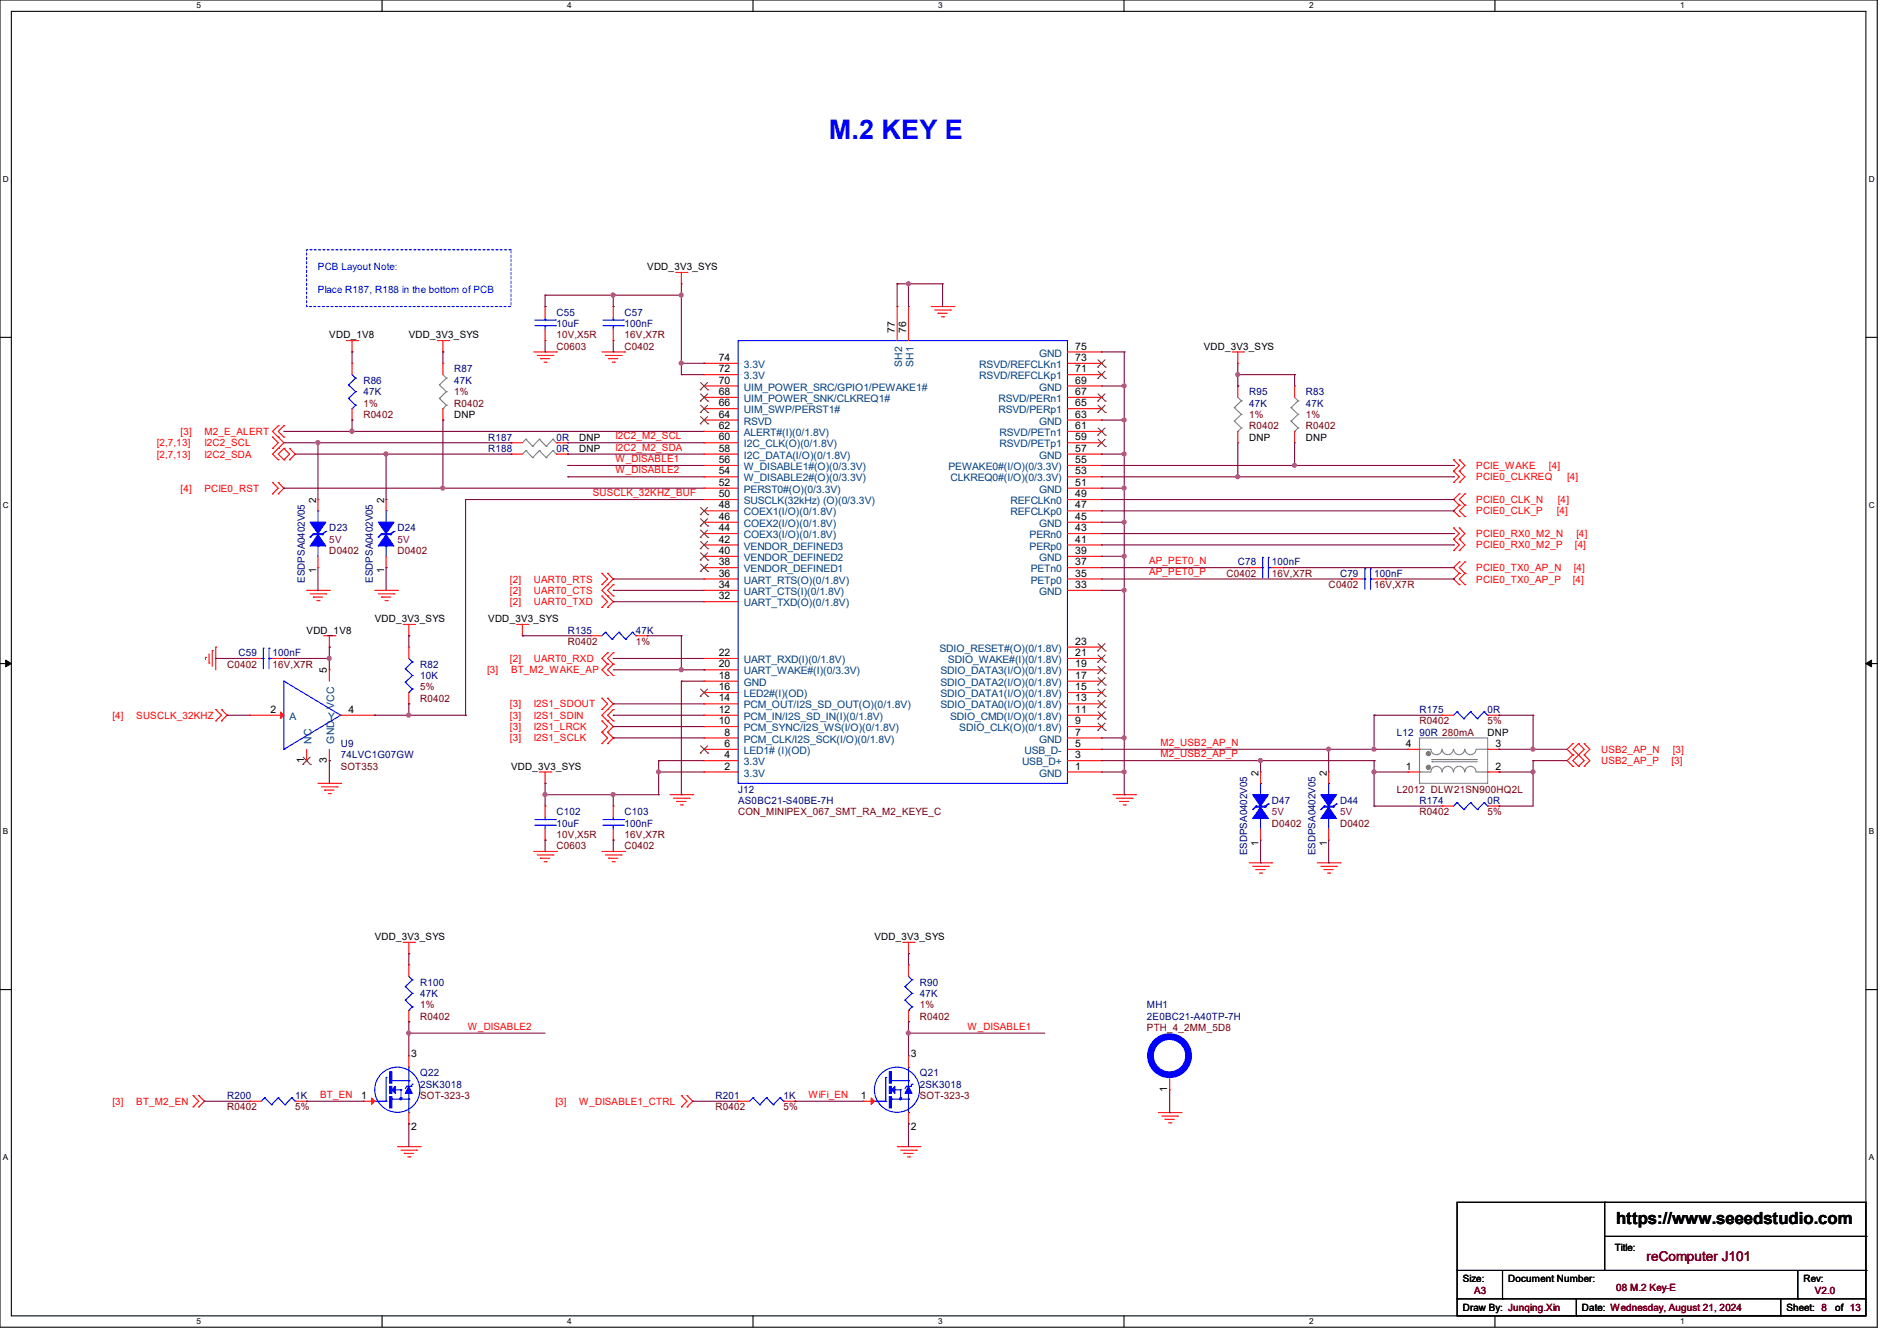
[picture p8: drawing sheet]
<svg xmlns="http://www.w3.org/2000/svg" width="297mm" height="210mm" viewBox="0 0 297 210" stroke-linecap="round" stroke-linejoin="round" font-family="sans-serif">
<path d="M0 0h293.9v207.9h-293.9zM1.8 1.8h290.3v204.3h-290.3z" fill="none" stroke="#000" stroke-width=".17"/>
<g fill="#fff">
<path d="M30.8 .2h.7v1.4h-.7z"/>
<path d="M30.8 206.2h.7v1.4h-.7z"/>
</g>
<path d="M59.8 0v1.8M59.8 206.1v1.8" fill="none" stroke="#000" stroke-width=".17"/>
<g fill="#fff">
<path d="M88.8 .2h.7v1.4h-.7z"/>
<path d="M88.8 206.2h.7v1.4h-.7z"/>
</g>
<path d="M117.9 0v1.8M117.9 206.1v1.8" fill="none" stroke="#000" stroke-width=".17"/>
<g fill="#fff">
<path d="M146.9 .2h.7v1.4h-.7z"/>
<path d="M146.9 206.2h.7v1.4h-.7z"/>
</g>
<path d="M176 0v1.8M176 206.1v1.8" fill="none" stroke="#000" stroke-width=".17"/>
<g fill="#fff">
<path d="M205 .2h.7v1.4h-.7z"/>
<path d="M205 206.2h.7v1.4h-.7z"/>
</g>
<path d="M234.1 0v1.8M234.1 206.1v1.8" fill="none" stroke="#000" stroke-width=".17"/>
<g fill="#fff">
<path d="M263.1 .2h.6v1.4h-.6z"/>
<path d="M263.1 206.2h.6v1.4h-.6z"/>
<path d="M.5 27.3h.9v1.4h-.9z"/>
<path d="M292.6 27.3h.9v1.4h-.9z"/>
<path d="M.5 78.4h.9v1.4h-.9z"/>
<path d="M292.6 78.4h.9v1.4h-.9z"/>
</g>
<path d="M0 52.8h1.8M292.1 52.8h1.8" fill="none" stroke="#000" stroke-width=".17"/>
<g fill="#fff">
<path d="M.5 129.5h.8v1.4h-.8z"/>
<path d="M292.6 129.5h.8v1.4h-.8z"/>
</g>
<path d="M0 103.9h1.8M292.1 103.9h1.8" fill="none" stroke="#000" stroke-width=".17"/>
<path d="M.9 103.4l.9 .5-.9 .5zM292.1 103.9l.9-.5v1z" fill="#000" stroke="#000" stroke-width=".16"/>
<g fill="#fff">
<path d="M.5 180.5h.8v1.4h-.8z"/>
<path d="M292.6 180.5h.8v1.4h-.8z"/>
</g>
<g fill="none" stroke="#000" stroke-width=".17">
<path d="M0 155h1.8M292.1 155h1.8M228.1 188.3h64v17.8h-64zM228.1 199h64M235.2 199v4.4M251.2 188.3h.1M251.2 188.3v10.7M251.2 193.6h40.9M281.5 199v4.4M292.1 199h.1M292.1 193.6h.1M228.1 203.4h.1"/>
<path d="M228.1 203.4h64M235.2 203.4h.1M246.8 206.1h.1M246.8 203.4v2.7M278.8 206.1h.1M278.8 203.4v2.7M281.5 203.4h.1"/>
</g>
<path d="M48 39.1h32v8.9h-32z" fill="none" stroke="#00f" stroke-width=".17" stroke-dasharray=".3 .3"/>
<g fill="none" stroke="#f00" stroke-width=".17">
<path d="M54.2 53.3h1.8M55.1 55.1h.1M55.1 56.9h.1M55.1 53.3v1.8M55.1 56.9v1.8M56 53.3h.1M68.5 53.3h1.7M69.3 55.1h.1M69.3 56.9h.1M69.3 53.3v1.8M69.3 56.9v1.8M70.2 53.3h.1"/>
<path d="M83.6 55.1h3.5M84.1 55.7h2.5M84.6 56.2h.1M84.6 56.2h1.5M85.2 56.7h.3M85.3 48h.1M85.3 53.3h.1M85.3 48v1.8M85.3 51.6v1.7M85.5 56.7h.1M86.6 55.7h.1M87.1 55.1h.1"/>
<path d="M94.2 55.1h3.6M94.8 55.7h2.4M95.3 56.2h.1M95.3 56.2h1.4M95.8 56.7h.4M96 48h.1M96 53.3h.1M96 48v1.8M96 51.6v1.7M96.2 56.7h.1M97.2 55.7h.1M97.8 55.1h.1"/>
<path d="M105.8 42.7h1.8M106.7 44.4h.1M106.7 42.7v1.7M107.6 42.7h.1M110.2 58.7h.1M110.2 56.9h.1M110.2 58.7h5.4M110.2 56.9h5.4M140.5 48h.1M140.5 48v5.3M142.2 48h.1M142.2 48v5.3"/>
<path d="M145.8 48h3.6M146.3 48.6h2.5M146.9 49.1h.1M146.9 49.1h1.4M147.4 49.6h.3M147.7 49.6h.1M148.8 48.6h.1M149.4 48h.1M167.1 55.1h5.4M167.1 58.7h5.4M167.1 56.9h5.4M172.5 58.7h.1"/>
<path d="M172.5 56.9h.1M172.5 55.1h.1M192.9 55.1h1.8M193.8 56.9h.1M193.8 55.1v1.8M194.7 55.1h.1M42.7 70.2h.1M42.7 68.5h.1M42.7 77.3h.1M42.7 75.6h.1M42.7 68.5l.9 .8-.9 .9M42.7 75.6l.9 .9-.9 .8"/>
<path d="M43.6 66.7h.1M43.6 68.5h.1M43.6 70.2h.1M43.6 72h.1M43.6 75.6h.1M43.6 77.3h.1M43.6 66.7l-.9 .9 .9 .9M43.6 68.5l.8 .8-1.7 1.8 .9 .9M43.6 75.6l.8 .9-.8 .8M44.4 66.7h.1M44.4 68.5h.1M44.4 72h.1"/>
<path d="M44.4 70.2h.1M44.4 66.7l-.8 .9 .8 .9M44.4 70.2l.9 .9-.9 .9M44.4 70.2l-.8 .9 .8 .9M45.3 70.2h.1M45.3 72h.1M45.3 70.2l.9 .9-.9 .9M49.8 78.2h.1M49.8 78.2v1.8M55.1 65.8h.1M55.1 64v1.8M60.5 78.2h.1"/>
<path d="M60.5 78.2v1.8M69.3 65.8h.1M69.3 64v1.8M80 71.1h.1M80 69.3h.1M80 71.1h1.8M80 69.3h1.8M87.1 71.1h1.8M87.1 69.3h1.8M88.9 71.1h.1M88.9 69.3h.1M110.2 78.2h.1"/>
<path d="M110.2 76.5h.1M110.2 74.7h.1M110.2 72.9h.1M110.2 71.1h.1M110.2 69.3h.1M110.2 67.6h.1M110.2 65.8h.1M110.2 64h.1M110.2 62.2h.1M110.2 60.5h.1M110.2 71.1h5.4M110.2 78.2h5.4"/>
<path d="M110.2 76.5h5.4M110.2 74.7h5.4M110.2 72.9h5.4M110.2 69.3h5.4M110.2 67.6h5.4M110.2 65.8h5.4M110.2 64h5.4M110.2 62.2h5.4M110.2 60.5h5.4M167.1 71.1h5.4M167.1 78.2h5.4M167.1 76.5h5.4"/>
<path d="M167.1 74.7h5.4M167.1 72.9h5.4M167.1 69.3h5.4M167.1 67.6h5.4M167.1 65.8h5.4M167.1 64h5.4M167.1 62.2h5.4M167.1 60.5h5.4M172.5 78.2h.1M172.5 76.5h.1M172.5 74.7h.1M172.5 72.9h.1"/>
<path d="M172.5 71.1h.1M172.5 69.3h.1M172.5 67.6h.1M172.5 65.8h.1M172.5 64h.1M172.5 62.2h.1M172.5 60.5h.1M193.8 60.5h.1M193.8 69.3h.1M193.8 60.5v1.7M193.8 67.6v1.7M202.7 60.5h.1"/>
<path d="M202.7 69.3h.1M202.7 60.5v1.7M202.7 67.6v1.7M227.6 72h.1M227.6 73.8h.1M227.6 75.6h.1M227.6 72l.9 .9-.9 .9M227.6 73.8l.9 .9-.9 .9M228.5 72h.1M228.5 73.8h.1M228.5 75.6h.1M228.5 77.3h.1"/>
<path d="M228.5 79.1h.1M228.5 72l.9 .9-.9 .9M228.5 73.8l.9 .9-.9 .9M228.5 77.3l-.9 .9 .9 .9M228.5 79.1l-.9 .9 .9 .9M229.4 79.1h.1M229.4 77.3h.1M229.4 77.3l-.9 .9 .9 .9M229.4 79.1l-.9 .9 .9 .9M48 92.5h3.6M48.6 93h2.4M49.1 93.5h.1"/>
<path d="M49.1 93.5h1.4M49.6 94.1h.4M49.8 88.9h.1M49.8 87.1v1.8M50 94.1h.1M50.7 99.6h1.8M51 93h.1M51.6 92.5h.1M51.6 99.6v1.7M52.5 99.6h.1M58.7 92.5h3.5M59.2 93h2.5"/>
<path d="M59.7 93.5h.1M59.7 93.5h1.5M60.3 94.1h.3M60.5 88.9h.1M60.5 87.1v1.8M60.6 94.1h.1M61.7 93h.1M62.2 92.5h.1M63.1 97.8h1.8M64 99.6h.1M64 97.8v1.8M64.9 97.8h.1"/>
<path d="M80.9 97.8h1.8M81.8 99.6h.1M81.8 97.8v1.8M82.7 97.8h.1M92.5 99.6h.1M92.5 99.6h1.7M94.2 91.6h.1M94.2 89.8h.1M94.2 95.1h.1M94.2 93.3h.1M94.2 89.8l.9 .9-.9 .9M94.2 93.3l.9 .9-.9 .9"/>
<path d="M95.1 89.8h.1M95.1 91.6h.1M95.1 93.3h.1M95.1 95.1h.1M95.1 89.8l.9 .9-1.8 1.8 1.8 1.7-.9 .9M96 91.6h.1M96 93.3h.1M96 91.6l-.9 .9 .9 .8M99.6 99.6h1.7M101.3 99.6h.1M110.2 94.2h.1M110.2 92.5h.1"/>
<path d="M110.2 90.7h.1M110.2 88.9h.1M110.2 87.1h.1M110.2 85.3h.1M110.2 83.6h.1M110.2 81.8h.1M110.2 80h.1M110.2 92.5h5.4M110.2 88.9h5.4M110.2 90.7h5.4M110.2 87.1h5.4M110.2 85.3h5.4"/>
<path d="M110.2 83.6h5.4M110.2 81.8h5.4M110.2 80h5.4M110.2 94.2h5.4M167.1 92.5h5.4M167.1 88.9h5.4M167.1 90.7h5.4M167.1 87.1h5.4M167.1 85.3h5.4M167.1 83.6h5.4M167.1 81.8h5.4M167.1 80h5.4"/>
<path d="M172.5 92.5h.1M172.5 90.7h.1M172.5 88.9h.1M172.5 87.1h.1M172.5 85.3h.1M172.5 83.6h.1M172.5 81.8h.1M172.5 80h.1M195.6 88.9h.1M195.6 88.9h1.8M199.1 88.9h1.8M200.9 88.9h.1"/>
<path d="M211.6 90.7h.1M211.6 90.7h1.8M215.1 90.7h1.8M216.9 90.7h.1M227.6 82.7h.1M227.6 84.5h.1M227.6 86.2h.1M227.6 82.7l.9 .9-.9 .9M227.6 84.5l.9 .8-.9 .9M228.5 80.9h.1M228.5 82.7h.1M228.5 84.5h.1"/>
<path d="M228.5 86.2h.1M228.5 88h.1M228.5 89.8h.1M228.5 91.6h.1M228.5 82.7l.9 .9-.9 .9M228.5 84.5l.9 .8-.9 .9M228.5 88l-.9 .9 .9 .9M228.5 89.8l-.9 .9 .9 .9M229.4 80.9h.1M229.4 89.8h.1M229.4 88h.1M229.4 91.6h.1"/>
<path d="M229.4 88l-.9 .9 .9 .9M229.4 89.8l-.9 .9 .9 .9M32.2 103h.1M32.2 103v.3M32.7 103.8h.1M32.7 102.4v1.4M33.2 101.9h.1M33.2 101.9v2.5M33.8 101.3h.1M33.8 112.9h.1M33.8 111.1h.1M33.8 101.3v3.6"/>
<path d="M33.8 111.1l.9 .9-.9 .9M34.7 111.1h.1M34.7 112.9h.1M34.7 111.1l.9 .9-.9 .9M39.1 112h.1M39.1 103.1h.1M39.1 112h5.3M39.1 103.1h1.8M42.7 103.1h1.7M44.4 103.1h.1M48 119.1h.1M48 117.3v1.8"/>
<path d="M51.6 101.3h.1M51.6 119.1h.1M51.6 104.9h.1M51.6 104.9v1.8M51.6 117.3v1.8M53.3 112h5.4M58.7 112h.1M64 101.3h.1M64 110.2h.1M64 101.3v1.8M64 108.5v1.7M94.2 111.1h.1"/>
<path d="M94.2 109.3h.1M94.2 116.5h.1M94.2 114.7h.1M94.2 112.9h.1M94.2 109.3l.9 .9-.9 .9M94.2 114.7l.9 .9-.9 .9M94.2 112.9l.9 .9-.9 .9M95.1 102.2h.1M95.1 104h.1M95.1 105.8h.1M95.1 109.3h.1M95.1 111.1h.1"/>
<path d="M95.1 114.7h.1M95.1 116.5h.1M95.1 112.9h.1M95.1 102.2l-.9 .9 .9 .9M95.1 104l-.9 .9 .9 .9M95.1 109.3l.9 .9-1.8 1.8 1.8 1.8-.9 .9M95.1 114.7l.9 .9-.9 .9M96 102.2h.1M96 104h.1M96 105.8h.1M96 111.1h.1M96 112.9h.1"/>
<path d="M96 102.2l-.9 .9 .9 .9M96 104l-.9 .9 .9 .9M96 111.1l-.9 .9 .9 .9M110.2 119.1h.1M110.2 117.3h.1M110.2 115.6h.1M110.2 113.8h.1M110.2 112h.1M110.2 110.2h.1M110.2 108.5h.1M110.2 106.7h.1M110.2 104.9h.1"/>
<path d="M110.2 103.1h.1M110.2 112h5.4M110.2 103.1h5.4M110.2 117.3h5.4M110.2 119.1h5.4M110.2 115.6h5.4M110.2 113.8h5.4M110.2 110.2h5.4M110.2 108.5h5.4M110.2 106.7h5.4M110.2 104.9h5.4M167.1 112h5.4"/>
<path d="M167.1 103.1h5.4M167.1 117.3h5.4M167.1 119.1h5.4M167.1 115.6h5.4M167.1 113.8h5.4M167.1 110.2h5.4M167.1 108.5h5.4M167.1 106.7h5.4M167.1 104.9h5.4M167.1 101.3h5.4M172.5 119.1h.1M172.5 117.3h.1"/>
<path d="M172.5 115.6h.1M172.5 113.8h.1M172.5 112h.1M172.5 110.2h.1M172.5 108.5h.1M172.5 106.7h.1M172.5 104.9h.1M172.5 103.1h.1M172.5 101.3h.1M220.5 117.3h.1M220.5 117.3h1.7M225.8 112h.1"/>
<path d="M225.8 112h1.8M232.9 112h1.8M232.9 117.3h1.8M234.7 117.3h.1M234.7 112h.1M246.3 116.5h.1M246.3 118.2h.1M246.3 116.5l-.9 .8 .9 .9M246.3 118.2l-.9 .9 .9 .9M247.1 118.2h.1M247.1 116.5h.1M247.1 116.5l.9 .8-1.7 1.8 .8 .9"/>
<path d="M247.1 116.5l-.8 .8 1.7 1.8-.9 .9M248 116.5h.1M248 118.2h.1M248 116.5l.9 .8-.9 .9M248 118.2l.9 .9-.9 .9M49.8 122.7h3.5M50.3 123.2h2.5M50.8 123.7h.1M50.8 123.7h1.5M51.4 124.3h.3M51.7 124.3h.1M52.8 123.2h.1"/>
<path d="M53.3 122.7h.1M83.6 133.3h3.5M84.1 133.9h2.5M84.5 120.9h1.7M84.6 134.4h.1M84.6 134.4h1.5M85.2 135h.3M85.3 122.7h.1M85.3 126.2h.1M85.3 131.6h.1M85.3 120.9v1.8M85.3 126.2v1.8"/>
<path d="M85.3 129.8v1.8M85.5 135h.1M86.2 120.9h.1M86.6 133.9h.1M87.1 133.3h.1M94.2 133.3h3.6M94.8 133.9h2.4M95.3 134.4h.1M95.3 134.4h1.4M95.8 135h.4M96 126.2h.1M96 131.6h.1"/>
<path d="M96 126.2v1.8M96 129.8v1.8M96.2 135h.1M97.2 133.9h.1M97.8 133.3h.1M104.9 124.5h3.6M105.5 125h2.4M106 125.5h.1M106 125.5h1.4M106.5 126.1h.3M106.8 126.1h.1M107.9 125h.1"/>
<path d="M108.5 124.5h.1M110.2 120.9h.1M110.2 120.9h5.4M167.1 120.9h5.4M172.5 120.9h.1M174.2 124.5h3.6M174.8 125h2.4M175.3 125.5h.1M175.3 125.5h1.4M175.9 126.1h.3M176.2 126.1h.1M177.2 125h.1"/>
<path d="M177.8 124.5h.1M195.6 135.1h3.5M196.1 135.7h2.5M196.6 136.2h.1M196.6 136.2h1.5M197.2 136.7h.3M197.4 120.9h.1M197.4 131.6h.1M197.4 120.9v1.8M197.4 129.8v1.8M197.5 136.7h.1M198.6 135.7h.1"/>
<path d="M199.1 135.1h.1M206.2 135.1h3.6M206.8 135.7h2.5M207.3 136.2h.1M207.3 136.2h1.4M207.9 136.7h.3M208 120.9h.1M208 131.6h.1M208 120.9v1.8M208 129.8v1.8M208.2 136.7h.1M209.3 135.7h.1"/>
<path d="M209.8 135.1h.1M220.5 120.9h.1M220.5 120.9h1.7M225.8 126.2h.1M225.8 126.2h1.8M232.9 120.9h1.8M232.9 126.2h1.8M234.7 120.9h.1M234.7 126.2h.1M246.3 120h.1M247.1 120h.1M248 120h.1"/>
<path d="M63.1 147.6h1.8M64 149.4h.1M64 151.1h.1M64 147.6v1.8M64 151.1v1.8M64 158.2v1.8M64.9 147.6h.1M141.4 147.6h1.7M142.2 149.4h.1M142.2 151.1h.1M142.2 147.6v1.8M142.2 151.1v1.8"/>
<path d="M142.2 158.2v1.8M143.1 147.6h.1M30.2 173.4h.1M30.2 171.6h.1M30.2 171.6l.9 .9-.9 .9M31.1 171.6h.1M31.1 173.4h.1M31.1 171.6l.9 .9-.9 .9M39.1 172.5h.1M39.1 172.5h1.8M46.2 172.5h1.8M48 172.5h.1"/>
<path d="M56.9 172.5h.1M56.9 172.5h1.8M62.2 179.6h3.6M64 160h.1M64 165.4h.1M64 176h.1M64 165.4v1.7M64 174.2v1.8M65.8 179.6h.1M106.7 173.4h.1M106.7 171.6h.1M106.7 171.6l.9 .9-.9 .9"/>
<path d="M107.6 171.6h.1M107.6 173.4h.1M107.6 171.6l.9 .9-.9 .9M115.6 172.5h.1M115.6 172.5h1.7M122.7 172.5h1.8M124.5 172.5h.1M135.1 172.5h.1M135.1 172.5h1.8M140.5 179.6h3.5M142.2 160h.1M142.2 165.4h.1"/>
<path d="M142.2 176h.1M142.2 165.4v1.7M142.2 174.2v1.8M144 179.6h.1M181.4 174.2h3.5M181.9 174.8h2.5M182.4 175.3h.1M182.4 175.3h1.5M183 175.9h.3M183.1 170.7h.1M183.1 168.9v1.8M183.3 175.9h.1"/>
<path d="M184.4 174.8h.1M184.9 174.2h.1M62.8 180.1h2.4M63.3 180.6h.1M63.3 180.6h1.4M63.8 181.2h.4M64.2 181.2h.1M65.2 180.1h.1M141 180.1h2.5M141.5 180.6h.1M141.5 180.6h1.5M142.1 181.2h.3"/>
<path d="M142.4 181.2h.1M143.5 180.1h.1"/>
</g>
<g fill="none" stroke="#00f" stroke-width=".17">
<path d="M55.1 58.7l.6 .5M55.7 59.2h.1M55.7 59.2l-1.1 1.1M83.7 50.1h3.3M83.7 51h3.3M85.3 51h.1M85.3 50.1h.1M85.3 49.8v.3M85.3 51v.6M87 50.1h.1M87 51h.1M94.4 50.1h3.2"/>
<path d="M94.4 51h3.2M96 51h.1M96 50.1h.1M96 49.8v.3M96 51v.6M97.6 50.1h.1M97.6 51h.1M115.6 53.3h51.5v69.4h-51.5zM54.6 60.3h.1M54.6 62.4h.1M54.6 60.3l1.1 1M54.6 62.4l1.1 1.1"/>
<path d="M55.1 64h.1M55.7 61.3h.1M55.7 63.5h.1M55.7 61.3l-1.1 1.1M55.7 63.5l-.6 .5M48.6 84.1h.1M49.1 83.6h.1M49.1 83.6h1.4M49.1 83.6l-.5 .5M49.8 80h.1M49.8 85.5h.1M49.8 80v1.8"/>
<path d="M49.8 85.5v1.6M50.5 83.6h.1M50.5 83.7h.1M50.5 83.7h-1.4l-.5 .4M51 83.2h.1M51 83.2l-.5 .4M51 83.2l-.5 .5M59.2 84.1h.1M59.7 83.6h.1M59.7 83.6h1.5M59.7 83.6l-.5 .5M60.5 80h.1"/>
<path d="M60.5 85.5h.1M60.5 80v1.8M60.5 85.5v1.6M61.2 83.6h.1M61.2 83.7h.1M61.2 83.7h-1.5l-.5 .4M61.7 83.2h.1M61.7 83.2l-.5 .4M61.7 83.2l-.5 .5M94.8 99h.1M94.8 99l-.6 .6M94.8 99l1 1.1"/>
<path d="M96.9 99h.1M96.9 99l-1.1 1.1M96.9 99l1.1 1.1M99 99h.1M99 99l-1 1.1M99 99l.6 .6M99.6 99.6h.1M197.4 88.9h.3M197.7 87.3h.1M197.7 88.9h.1M197.7 87.3v3.2M198.6 88.9h.1"/>
<path d="M198.6 87.3h.1M198.6 88.9h.5M198.6 87.3v3.2M213.4 90.7h.3M213.7 89.1h.1M213.7 90.7h.1M213.7 89.1v3.2M214.6 90.7h.1M214.6 89.1h.1M214.6 90.7h.5M214.6 89.1v3.2M40.9 103.1h.3"/>
<path d="M41.2 101.5h.1M41.2 103.1h.1M41.2 101.5v3.2M42.1 103.1h.1M42.1 101.5h.1M42.1 103.1h.6M42.1 101.5v3.2M44.4 106.7h.1M44.4 117.3h.1M44.4 106.7l8.9 5.3M44.4 106.7v10.6M53.3 112h.1"/>
<path d="M53.3 112l-8.9 5.3M63.5 104.7h.1M63.5 106.8h.1M63.5 104.7l1.1 1.1M63.5 106.8l1.1 1.1M64 108.5h.1M64 103.1l.6 .6M64.6 103.7h.1M64.6 105.8h.1M64.6 107.9h.1M64.6 103.7l-1.1 1M64.6 105.8l-1.1 1"/>
<path d="M64.6 107.9l-.6 .6M95.8 100.1h.1M98 100.1h.1M228.1 111.5h.1M228.1 111.5l-.5 .5M228.1 111.5l1.1 1.1M229.2 112.6h.1M230.3 111.5h.1M230.3 111.5l-1.1 1.1M230.3 111.5l1 1.1M231.3 112.6h.1M232.4 111.5h.1"/>
<path d="M232.4 111.5l-1.1 1.1M232.4 111.5l.5 .5M232.9 112h.1M83.7 128.4h3.3M83.7 129.2h3.3M85.3 129.2h.1M85.3 128.4h.1M85.3 128v.4M85.3 129.2v.6M87 128.4h.1M87 129.2h.1M94.4 128.4h3.2"/>
<path d="M94.4 129.2h3.2M96 129.2h.1M96 128.4h.1M96 128v.4M96 129.2v.6M97.6 128.4h.1M97.6 129.2h.1M196.1 126.8h.1M196.6 126.2h.1M196.6 126.2h1.5M196.6 126.2l-.5 .6M197.4 122.7h.1"/>
<path d="M197.4 128.2h.1M197.4 122.7v1.8M197.4 128.2v1.6M198.1 126.2h.1M198.1 126.4h.1M198.1 126.4h-1.5l-.5 .4M198.6 125.9h.1M198.6 125.9l-.5 .3M198.6 125.9l-.5 .5M206.8 126.8h.1M207.3 126.2h.1M207.3 126.2h1.4"/>
<path d="M207.3 126.2l-.5 .6M208 122.7h.1M208 128.2h.1M208 122.7v1.8M208 128.2v1.6M208.7 126.2h.1M208.7 126.4h.1M208.7 126.4h-1.4l-.5 .4M209.3 125.9h.1M209.3 125.9l-.6 .3M209.3 125.9l-.6 .5M228.1 125.7h.1"/>
<path d="M228.1 125.7l-.5 .5M228.1 125.7l1.1 1.1M229.2 126.8h.1M230.3 125.7h.1M230.3 125.7l-1.1 1.1M230.3 125.7l1 1.1M231.3 126.8h.1M232.4 125.7h.1M232.4 125.7l-1.1 1.1M232.4 125.7l.5 .5M232.9 126.2h.1M63.5 154.5h.1"/>
<path d="M63.5 156.6h.1M63.5 154.5l1.1 1.1M63.5 156.6l1.1 1.1M64 158.2h.1M64 152.9l.6 .6M64.6 153.5h.1M64.6 155.6h.1M64.6 157.7h.1M64.6 153.5l-1.1 1M64.6 155.6l-1.1 1M64.6 157.7l-.6 .5M141.7 154.5h.1"/>
<path d="M141.7 156.6h.1M141.7 154.5l1.1 1.1M141.7 156.6l1.1 1.1M142.2 158.2h.1M142.2 152.9l.6 .6M142.8 153.5h.1M142.8 155.6h.1M142.8 157.7h.1M142.8 153.5l-1.1 1M142.8 155.6l-1.1 1M142.8 157.7l-.6 .5M41.4 171.9h.1"/>
<path d="M41.4 171.9l-.5 .6M41.4 171.9l1.1 1.1M42.5 173h.1M43.6 171.9h.1M43.6 171.9l-1.1 1.1M43.6 171.9l1 1.1M44.6 173h.1M45.7 171.9h.1M45.7 171.9l-1.1 1.1M45.7 171.9l.5 .6M46.2 172.5h.1M58.7 172.5h1.8"/>
<path d="M60.5 172.5h.1M60.5 168.7h.1M60.5 168.7v3.8M61.3 172.1h.1M61.3 172.1h1.3M61.3 169.2h2.7M61.9 170.7h.9M62.8 170.7h.1M62.8 171.9h.1M62.8 170.7v1.2M62.9 172.1h1.1M63.7 170.1h.1"/>
<path d="M63.7 170.1l-.2 .4M63.7 170.1h.6M64 172.1h.1M64 174.2h.1M64 169.2h.1M64 167.1h.1M64 167.1v3M64 171.2v3M64.3 170.1h.1M64.6 169.8h.1M64.6 169.8l-.3 .3M117.9 171.9h.1"/>
<path d="M117.9 171.9l-.6 .6M117.9 171.9l1.1 1.1M119 173h.1M120 171.9h.1M120 171.9l-1 1.1M120 171.9l1.1 1.1M121.1 173h.1M122.1 171.9h.1M122.1 171.9l-1 1.1M122.1 171.9l.6 .6M122.7 172.5h.1M136.9 172.5h1.8"/>
<path d="M138.7 172.5h.1M138.7 168.7h.1M138.7 168.7v3.8M139.6 172.1h.1M139.6 172.1h1.2M139.6 169.2h2.6M140.1 170.7h.9M141 170.7h.1M141 171.9h.1M141 170.7v1.2M141.2 172.1h1M141.9 170.1h.1"/>
<path d="M141.9 170.1h.7M141.9 170.1l-.2 .4M142.2 172.1h.1M142.2 174.2h.1M142.2 169.2h.1M142.2 167.1h.1M142.2 167.1v3M142.2 171.2v3M142.6 170.1h.1M142.8 169.8h.1M142.8 169.8l-.2 .3"/>
<circle cx="62.2" cy="170.7" r="3.5"/>
<circle cx="140.4" cy="170.7" r="3.5"/>
</g>
<g fill="#f00" stroke="#f00" stroke-width=".17">
<path d="M43.9 111.5l.5 .5-.5 .5z"/>
<path d="M58.2 172l.5 .5-.5 .5z"/>
<path d="M136.4 172l.5 .5-.5 .5z"/>
</g>
<g fill="none" stroke="#804000" stroke-width=".16">
<path d="M109.7 59.9l1.1 1.1M110.8 59.9l-1.2 1.1M171.9 59.3h.1M171.9 57.5h.1M171.9 58.1l1.2 1.2M171.9 56.3l1.2 1.2M173 58.1l-1.1 1.2M173 56.3l-1.1 1.2M173.1 59.3h.1M173.1 57.5h.1M109.6 66.4h.1M109.6 64.6h.1"/>
<path d="M109.6 62.8h.1M109.6 61h.1M109.7 79.5l1.1 1.1M109.7 65.2l1.1 1.2M109.7 63.5l1.1 1.1M109.7 61.7l1.1 1.1M110.8 79.5l-1.2 1.1M110.8 65.2l-1.2 1.2M110.8 63.5l-1.2 1.1M110.8 61.7l-1.2 1.1M110.8 66.4h.1M110.8 64.6h.1"/>
<path d="M110.8 62.8h.1M110.8 61h.1M171.9 69.9h.1M171.9 68.2h.1M171.9 64.6h.1M171.9 62.8h.1M171.9 68.8l1.2 1.1M171.9 67l1.2 1.2M171.9 63.5l1.2 1.1M171.9 61.7l1.2 1.1M173 68.8l-1.1 1.1M173 67l-1.1 1.2"/>
<path d="M173 63.5l-1.1 1.1M173 61.7l-1.1 1.1M173.1 69.9h.1M173.1 68.2h.1M173.1 64.6h.1M173.1 62.8h.1M109.6 89.5h.1M109.6 87.7h.1M109.6 85.9h.1M109.6 84.2h.1M109.6 82.4h.1M109.6 80.6h.1"/>
<path d="M109.7 88.3l1.1 1.2M109.7 86.6l1.1 1.1M109.7 84.8l1.1 1.1M109.7 83l1.1 1.2M109.7 81.2l1.1 1.2M110.8 88.3l-1.2 1.2M110.8 86.6l-1.2 1.1M110.8 84.8l-1.2 1.1M110.8 83l-1.2 1.2M110.8 81.2l-1.2 1.2M110.8 89.5h.1M110.8 87.7h.1"/>
<path d="M110.8 85.9h.1M110.8 84.2h.1M110.8 82.4h.1M110.8 80.6h.1M47.4 119.7h.1M47.5 118.6l1.1 1.1M48.6 118.6l-1.2 1.1M48.6 119.7h.1M109.6 117.9h.1M109.6 109.1h.1M109.7 116.8l1.1 1.1M109.7 107.9l1.1 1.2"/>
<path d="M110.8 116.8l-1.2 1.1M110.8 107.9l-1.2 1.2M110.8 117.9h.1M110.8 109.1h.1M171.9 114.4h.1M171.9 112.6h.1M171.9 110.8h.1M171.9 109.1h.1M171.9 107.3h.1M171.9 105.5h.1M171.9 103.7h.1M171.9 101.9h.1"/>
<path d="M171.9 113.2l1.2 1.2M171.9 111.5l1.2 1.1M171.9 109.7l1.2 1.1M171.9 107.9l1.2 1.2M171.9 106.1l1.2 1.2M171.9 104.4l1.2 1.1M171.9 102.6l1.2 1.1M171.9 100.8l1.2 1.1M173 113.2l-1.1 1.2M173 111.5l-1.1 1.1M173 109.7l-1.1 1.1M173 107.9l-1.1 1.2"/>
<path d="M173 106.1l-1.1 1.2M173 104.4l-1.1 1.1M173 102.6l-1.1 1.1M173 100.8l-1.1 1.1M173.1 114.4h.1M173.1 112.6h.1M173.1 110.8h.1M173.1 109.1h.1M173.1 107.3h.1M173.1 105.5h.1M173.1 103.7h.1M173.1 101.9h.1"/>
</g>
<circle cx="183.1" cy="165.3" r="2.98" fill="none" stroke="#00f" stroke-width="1.1"/>
<g fill="none" stroke="#808080" stroke-width=".17">
<path d="M69.3 58.7l.6 .5M69.9 59.2h.1M69.9 59.2l-1.1 1.1M68.8 60.3h.1M68.8 62.4h.1M68.8 60.3l1.1 1M68.8 62.4l1.1 1.1M69.3 64h.1M69.9 61.3h.1M69.9 63.5h.1M69.9 61.3l-1.1 1.1M69.9 63.5l-.6 .5"/>
<path d="M82.3 70.6h.1M82.3 68.8h.1M82.3 70.6l-.5 .5M82.3 70.6l1.1 1.1M82.3 68.8l-.5 .5M82.3 68.8l1.1 1.1M83.4 71.7h.1M83.4 69.9h.1M84.5 70.6h.1M84.5 68.8h.1M84.5 70.6l-1.1 1.1M84.5 70.6l1 1.1"/>
<path d="M84.5 68.8l-1.1 1.1M84.5 68.8l1 1.1M85.5 71.7h.1M85.5 69.9h.1M86.6 70.6h.1M86.6 68.8h.1M86.6 70.6l-1.1 1.1M86.6 70.6l.5 .5M86.6 68.8l-1.1 1.1M86.6 68.8l.5 .5M87.1 71.1h.1M87.1 69.3h.1"/>
<path d="M193.3 63.8h.1M193.3 66h.1M193.3 63.8l1.1 1.1M193.3 66l1.1 1M193.8 67.6h.1M193.8 62.2l.6 .6M194.4 62.8h.1M194.4 64.9h.1M194.4 67h.1M194.4 62.8l-1.1 1M194.4 64.9l-1.1 1.1M194.4 67l-.6 .6"/>
<path d="M202.1 63.8h.1M202.1 66h.1M202.1 63.8l1.1 1.1M202.1 66l1.1 1M202.7 67.6h.1M202.7 62.2l.5 .6M203.2 62.8h.1M203.2 64.9h.1M203.2 67h.1M203.2 62.8l-1.1 1M203.2 64.9l-1.1 1.1M203.2 67l-.5 .6"/>
<path d="M222.2 115.6h10.7v7.1h-10.7zM222.2 117.3h1.8a.87 .87 0 0 0 .9 .9 .87 .87 0 0 0 .9-.9M222.2 117.3h.1M224.2 119.3h.1M224.2 119h.1M224.2 119.3h7.1M224.2 119h7.1M225.8 117.3a.87 .87 0 0 0 .9 .9 .87 .87 0 0 0 .8-.9M227.6 117.3a.87 .87 0 0 0 .9 .9 .87 .87 0 0 0 .8-.9M229.4 117.3a.87 .87 0 0 0 .8 .9 .87 .87 0 0 0 .9-.9M231.1 117.3h1.8M232.9 117.3h.1"/>
<path d="M222.2 120.9h1.8a.87 .87 0 0 1 .9-.9 .87 .87 0 0 1 .9 .9M222.2 120.9h.1M225.8 120.9a.87 .87 0 0 1 .9-.9 .87 .87 0 0 1 .8 .9M227.6 120.9a.87 .87 0 0 1 .9-.9 .87 .87 0 0 1 .8 .9M229.4 120.9a.87 .87 0 0 1 .8-.9 .87 .87 0 0 1 .9 .9M231.1 120.9h1.8M232.9 120.9h.1"/>
</g>
<g fill="#808080" stroke="#808080" stroke-width=".17">
<circle cx="223.6" cy="120.2" r=".34"/>
<circle cx="223.6" cy="118" r=".34"/>
</g>
<g fill="#00f" stroke="#00f" stroke-width=".17">
<path d="M61.9 170.1v1.1l-.6-.5z"/>
<path d="M140.1 170.1v1.1l-.5-.5z"/>
<path d="M197.4 126.4l1.2 1.8h-2.5z" fill-rule="evenodd"/>
<path d="M196.1 124.5h2.5l-1.2 1.7z" fill-rule="evenodd"/>
<path d="M61 167.9h.3v1.7h-.3z" fill-rule="evenodd"/>
<path d="M61 171.7h.3v1.8h-.3z" fill-rule="evenodd"/>
<path d="M61 170.1h.3v1.1h-.3z" fill-rule="evenodd"/>
<path d="M64 170.1l.6 1.1h-1.1z" fill-rule="evenodd"/>
<path d="M139.2 167.9h.4v1.7h-.4z" fill-rule="evenodd"/>
<path d="M139.2 171.7h.4v1.8h-.4z" fill-rule="evenodd"/>
<path d="M139.2 170.1h.4v1.1h-.4z" fill-rule="evenodd"/>
<path d="M142.2 170.1l.6 1.1h-1.1z" fill-rule="evenodd"/>
<path d="M208 126.4l1.3 1.8h-2.5z" fill-rule="evenodd"/>
<path d="M206.8 124.5h2.5l-1.3 1.7z" fill-rule="evenodd"/>
<path d="M49.8 83.7l1.2 1.8h-2.4z" fill-rule="evenodd"/>
<path d="M48.6 81.8h2.4l-1.2 1.8z" fill-rule="evenodd"/>
<path d="M60.5 83.7l1.2 1.8h-2.5z" fill-rule="evenodd"/>
<path d="M59.2 81.8h2.5l-1.2 1.8z" fill-rule="evenodd"/>
<circle cx="62.7" cy="172.1" r=".17"/>
<circle cx="141" cy="172.1" r=".17"/>
</g>
<g fill="none" stroke="#800040" stroke-width=".17">
<path d="M55.1 55.1h.1M55.1 55.1v1.8M69.3 55.1h.1M69.3 55.1v1.8M85.3 55.1h.1M85.3 48h.1M85.3 46.2h.1M85.3 46.2v1.8M85.3 53.3v1.8M85.3 46.2h21.4M96 55.1h.1M96 48h.1"/>
<path d="M96 46.2h.1M96 46.2v1.8M96 53.3v1.8M106.7 46.2h.1M106.7 58.7h.1M106.7 56.9h.1M106.7 44.4v14.3M106.7 58.7h3.5M106.7 56.9h3.5M110.2 56.9h.1M140.5 44.4h.1M140.5 44.4v3.6"/>
<path d="M140.5 44.4h7.1M142.2 44.4h.1M142.2 44.4v3.6M147.6 44.4h.1M147.6 44.4v3.6M172.5 55.1h3.5M176 55.1h.1M176 55.1v69.4M193.8 58.7h.1M193.8 56.9v3.6M193.8 58.7h8.9M202.7 58.7h.1"/>
<path d="M202.7 58.7v1.8M44.4 67.6h.1M44.4 76.5h.1M44.4 76.5h65.8M44.4 67.6h65.8M44.4 69.3h35.6M46.2 71.1h33.8M49.8 69.3h.1M49.8 69.3v8.9M55.1 65.8h.1M55.1 67.6h.1M55.1 65.8v1.8"/>
<path d="M60.5 71.1h.1M60.5 71.1v7.1M69.3 65.8h.1M69.3 76.5h.1M69.3 65.8v10.7M72.9 78.2h.1M72.9 78.2h37.3M72.9 78.2v33.8M80 69.3h.1M80 71.1h.1M88.9 69.3h.1M88.9 71.1h.1"/>
<path d="M88.9 72.9h.1M88.9 74.7h.1M88.9 71.1h21.3M88.9 72.9h21.3M88.9 74.7h21.3M88.9 69.3h21.3M172.5 60.5h3.5M172.5 65.8h3.5M172.5 71.1h3.5M172.5 76.5h3.5M172.5 72.9h55.1M172.5 74.7h55.1"/>
<path d="M172.5 78.2h55.1M176 60.5h.1M176 65.8h.1M176 71.1h.1M176 76.5h.1M193.8 74.7h.1M193.8 60.5h.1M193.8 69.3v5.4M202.7 72.9h.1M202.7 69.3v3.6M227.6 74.7h.1M227.6 72.9h.1"/>
<path d="M227.6 78.2h.1M49.8 92.5h.1M49.8 88.9v3.6M60.5 88.9h.1M60.5 88.9v3.6M64 99.6h.1M64 99.6v1.7M81.8 99.6h.1M81.8 99.6h10.7M96 90.7h.1M96 94.2h.1M96 92.5h.1"/>
<path d="M96 92.5h14.2M96 90.7h14.2M96 94.2h14.2M101.3 99.6h5.4M106.7 99.6h.1M106.7 99.6v5.3M172.5 81.8h3.5M172.5 87.1h3.5M172.5 92.5h3.5M172.5 80h55.1M172.5 83.6h55.1M172.5 85.3h55.1"/>
<path d="M172.5 88.9h23.1M172.5 90.7h39.1M176 81.8h.1M176 87.1h.1M176 92.5h.1M195.6 88.9h.1M200.9 88.9h26.7M211.6 90.7h.1M216.9 90.7h10.7M227.6 80h.1M227.6 83.6h.1M227.6 85.3h.1"/>
<path d="M227.6 88.9h.1M227.6 90.7h.1M33.8 103.1h.1M33.8 103.1h5.3M35.6 112h.1M35.6 112h3.5M44.4 103.1h.1M44.4 103.1h7.2M51.6 119.1h.1M51.6 101.3h.1M51.6 103.1h.1M51.6 101.3v3.6"/>
<path d="M51.6 119.1v3.6M58.7 112h.1M58.7 112h14.2M64 110.2h.1M64 112h.1M64 110.2v1.8M72.9 112h.1M96 103.1h.1M96 110.2h.1M96 112h.1M96 113.8h.1M96 115.6h.1"/>
<path d="M96 115.6h14.2M96 103.1h14.2M96 112h14.2M96 104.9h14.2M96 110.2h14.2M96 113.8h14.2M103.1 119.1h.1M103.1 119.1v5.4M103.1 119.1h7.1M106.7 106.7h.1M106.7 104.9h.1M106.7 106.7h3.5"/>
<path d="M106.7 106.7v17.8M110.2 104.9h.1M172.5 115.6h3.5M172.5 119.1h42.6M172.5 117.3h48M176 115.6h.1M197.4 119.1h.1M197.4 119.1v1.8M208 117.3h.1M208 117.3v3.6M215.1 112h.1M215.1 117.3h.1"/>
<path d="M215.1 119.1h.1M215.1 112h10.7M215.1 112v5.3M215.1 119.1v7.1M234.7 112h.1M234.7 117.3h.1M234.7 112h5.3M234.7 117.3h10.7M240 112h.1M240 119.1h.1M240 117.3h.1M240 119.1h5.4"/>
<path d="M240 112v5.3M240 119.1v7.1h-5.3M85.3 122.7h.1M85.3 124.5h.1M85.3 131.6h.1M85.3 122.7v3.5M85.3 131.6v1.7M85.3 124.5h17.8M96 124.5h.1M96 131.6h.1M96 124.5v1.7M96 131.6v1.7"/>
<path d="M103.1 120.9h.1M103.1 124.5h.1M103.1 120.9h7.1M106.7 124.5h.1M172.5 120.9h3.5M176 120.9h.1M176 124.5h.1M197.4 135.1h.1M197.4 131.6v3.5M208 135.1h.1M208 131.6v3.5M215.1 126.2h.1"/>
<path d="M215.1 120.9h.1M215.1 120.9h5.4M215.1 126.2h10.7M234.7 120.9h.1M234.7 126.2h.1M234.7 120.9h5.3M240 120.9h.1M64 149.4h.1M64 149.4v1.7M142.2 149.4h.1M142.2 149.4v1.7M32 172.5h.1"/>
<path d="M32 172.5h7.1M48 172.5h.1M48 172.5h8.9M64 176h.1M64 160h.1M64 161.8h.1M64 160v5.4M64 176v3.6M64 161.8h21.3M108.5 172.5h.1M108.5 172.5h7.1M124.5 172.5h.1"/>
<path d="M124.5 172.5h10.6M142.2 160h.1M142.2 161.8h.1M142.2 176h.1M142.2 161.8h21.4M142.2 160v5.4M142.2 176v3.6M183.1 174.2h.1M183.1 170.7v3.5"/>
</g>
<g fill="#f0f" stroke="#f0f" stroke-width=".17">
<circle cx="176" cy="60.4" r=".32"/>
<circle cx="176" cy="65.8" r=".32"/>
<circle cx="176" cy="71.1" r=".32"/>
<circle cx="176" cy="76.4" r=".32"/>
<circle cx="176" cy="81.8" r=".32"/>
<circle cx="176" cy="87.1" r=".32"/>
<circle cx="176" cy="92.4" r=".32"/>
<circle cx="176" cy="115.5" r=".32"/>
<circle cx="176" cy="120.9" r=".32"/>
<circle cx="193.8" cy="74.7" r=".32"/>
<circle cx="202.7" cy="72.9" r=".32"/>
<circle cx="193.8" cy="58.7" r=".32"/>
<circle cx="96" cy="46.2" r=".32"/>
<circle cx="106.7" cy="56.9" r=".32"/>
<circle cx="106.7" cy="46.2" r=".32"/>
<circle cx="96" cy="124.4" r=".32"/>
<circle cx="85.3" cy="124.4" r=".32"/>
<circle cx="103.1" cy="120.9" r=".32"/>
<circle cx="55.1" cy="67.5" r=".32"/>
<circle cx="64" cy="161.8" r=".32"/>
<circle cx="142.2" cy="161.8" r=".32"/>
<circle cx="51.5" cy="103.1" r=".32"/>
<circle cx="64" cy="112" r=".32"/>
<circle cx="69.3" cy="76.4" r=".32"/>
<circle cx="49.8" cy="69.3" r=".32"/>
<circle cx="60.4" cy="71.1" r=".32"/>
<circle cx="106.7" cy="104.9" r=".32"/>
<circle cx="142.2" cy="44.4" r=".32"/>
<circle cx="215.1" cy="117.3" r=".32"/>
<circle cx="208" cy="117.3" r=".32"/>
<circle cx="240" cy="120.9" r=".32"/>
<circle cx="197.3" cy="119.1" r=".32"/>
<circle cx="215.1" cy="120.9" r=".32"/>
<circle cx="240" cy="117.3" r=".32"/>
</g>
<text font-size="4.2" fill="#00f" x="129.8" y="21.7">M.2 KEY E</text>
<text font-size="2.6" x="253" y="191.8">https://www.seeedstudio.com</text>
<text font-size="2.1" fill="#800000" x="257.8" y="197.5">reComputer J101</text>
<g font-size="1.6" fill="#00f">
<text x="49.8" y="45.9">Place R187, R188 in the bottom of PCB</text>
<text x="49.8" y="42.3">PCB Layout Note:</text>
</g>
<g font-size="1.6">
<text x="101.3" y="42.3">VDD_3V3_SYS</text>
<text x="51.6" y="53">VDD_1V8</text>
<text x="64" y="53">VDD_3V3_SYS</text>
<text x="140.1" y="52.1" transform="rotate(-90 140.1 52.1)">77</text>
<text x="141.9" y="52.1" transform="rotate(-90 141.9 52.1)">76</text>
<text x="112.6" y="58.3">72</text>
<text x="112.6" y="56.5">74</text>
<text x="168.4" y="58.3">71</text>
<text x="168.4" y="56.5">73</text>
<text x="168.4" y="54.7">75</text>
<text x="188.5" y="54.8">VDD_3V3_SYS</text>
<text x="71.1" y="65.4">DNP</text>
<text x="112.6" y="65.4">64</text>
<text x="112.6" y="63.6">66</text>
<text x="112.6" y="61.8">68</text>
<text x="112.6" y="60.1">70</text>
<text x="168.4" y="65.4">63</text>
<text x="168.4" y="63.6">65</text>
<text x="168.4" y="61.8">67</text>
<text x="168.4" y="60.1">69</text>
<text x="90.7" y="70.8">DNP</text>
<text x="90.7" y="69">DNP</text>
<text x="112.6" y="70.7">58</text>
<text x="112.6" y="69">60</text>
<text x="112.6" y="67.2">62</text>
<text x="168.4" y="70.7">57</text>
<text x="168.4" y="69">59</text>
<text x="168.4" y="67.2">61</text>
<text x="195.6" y="69">DNP</text>
<text x="204.5" y="69">DNP</text>
<text x="112.6" y="77.9">50</text>
<text x="112.6" y="76.1">52</text>
<text x="112.6" y="74.3">54</text>
<text x="112.6" y="72.5">56</text>
<text x="168.4" y="77.9">49</text>
<text x="168.4" y="76.1">51</text>
<text x="168.4" y="74.3">53</text>
<text x="168.4" y="72.5">55</text>
<text x="49.5" y="78.8" transform="rotate(-90 49.5 78.8)">2</text>
<text x="60.2" y="78.8" transform="rotate(-90 60.2 78.8)">2</text>
<text x="112.6" y="83.2">44</text>
<text x="112.6" y="81.4">46</text>
<text x="112.6" y="79.6">48</text>
<text x="168.4" y="83.2">43</text>
<text x="168.4" y="81.4">45</text>
<text x="168.4" y="79.6">47</text>
<text x="49.5" y="89.8" transform="rotate(-90 49.5 89.8)">1</text>
<text x="60.2" y="89.8" transform="rotate(-90 60.2 89.8)">1</text>
<text x="112.6" y="88.5">38</text>
<text x="112.6" y="86.7">40</text>
<text x="112.6" y="85">42</text>
<text x="168.4" y="88.5">37</text>
<text x="168.4" y="86.7">39</text>
<text x="168.4" y="85">41</text>
<text x="112.6" y="93.9">32</text>
<text x="112.6" y="92.1">34</text>
<text x="112.6" y="90.3">36</text>
<text x="168.4" y="92.1">33</text>
<text x="168.4" y="90.3">35</text>
<text x="48" y="99.2">VDD_1V8</text>
<text x="58.7" y="97.4">VDD_3V3_SYS</text>
<text x="76.5" y="97.4">VDD_3V3_SYS</text>
<text x="168.4" y="101">23</text>
<text x="51.2" y="105.5" transform="rotate(-90 51.2 105.5)">5</text>
<text x="112.6" y="106.3">18</text>
<text x="112.6" y="104.5">20</text>
<text x="112.6" y="102.7">22</text>
<text x="168.4" y="106.3">17</text>
<text x="168.4" y="104.5">19</text>
<text x="168.4" y="102.7">21</text>
<text x="42.3" y="111.6">2</text>
<text x="54.6" y="111.6">4</text>
<text x="112.6" y="113.4">10</text>
<text x="112.6" y="111.6">12</text>
<text x="112.6" y="109.9">14</text>
<text x="112.6" y="108.1">16</text>
<text x="168.4" y="113.4">9</text>
<text x="168.4" y="111.6">11</text>
<text x="168.4" y="109.9">13</text>
<text x="168.4" y="108.1">15</text>
<text x="47.6" y="119.5" transform="rotate(-90 47.6 119.5)">1</text>
<text x="51.2" y="119.5" transform="rotate(-90 51.2 119.5)">3</text>
<text x="113.5" y="118.7">4</text>
<text x="113.5" y="117">6</text>
<text x="113.5" y="115.2">8</text>
<text x="168.4" y="118.7">3</text>
<text x="168.4" y="117">5</text>
<text x="168.4" y="115.2">7</text>
<text x="220.1" y="117">4</text>
<text x="232.9" y="115.2">DNP</text>
<text x="234.1" y="117">3</text>
<text x="80" y="120.6">VDD_3V3_SYS</text>
<text x="113.5" y="120.5">2</text>
<text x="168.4" y="120.5">1</text>
<text x="197.1" y="121.5" transform="rotate(-90 197.1 121.5)">2</text>
<text x="207.7" y="121.5" transform="rotate(-90 207.7 121.5)">2</text>
<text x="220.1" y="120.5">1</text>
<text x="234.1" y="120.5">2</text>
<text x="197.1" y="132.5" transform="rotate(-90 197.1 132.5)">1</text>
<text x="207.7" y="132.5" transform="rotate(-90 207.7 132.5)">1</text>
<text x="58.7" y="147.2">VDD_3V3_SYS</text>
<text x="136.9" y="147.2">VDD_3V3_SYS</text>
<text x="64.4" y="165.5">3</text>
<text x="142.6" y="165.5">3</text>
<text x="56.6" y="172.1">1</text>
<text x="134.8" y="172.1">1</text>
<text x="182.8" y="171" transform="rotate(-90 182.8 171)">1</text>
<text x="64.4" y="176.9">2</text>
<text x="142.6" y="176.9">2</text>
<text x="252.8" y="196">Title:</text>
<text x="229" y="200.7">Size:</text>
<text x="236.1" y="200.7">Document Number:</text>
<text x="282.4" y="200.7">Rev:</text>
<text x="229" y="205.4">Draw By: Junqing.Xin</text>
<text x="247.7" y="205.4">Date: Wednesday, August 21, 2024</text>
<text x="279.7" y="205.4">Sheet: 8</text>
<text x="287.3" y="205.4">of 13</text>
</g>
<g font-size="1.6" fill="#000080">
<text x="87.1" y="49.4">C55</text>
<text x="87.1" y="51.2">10uF</text>
<text x="97.8" y="49.4">C57</text>
<text x="97.8" y="51.2">100nF</text>
<text x="71.1" y="58.3">R87</text>
<text x="56.9" y="60.1">R86</text>
<text x="56.9" y="61.9">47K</text>
<text x="71.1" y="60.1">47K</text>
<text x="195.6" y="61.9">R95</text>
<text x="195.6" y="63.7">47K</text>
<text x="204.5" y="61.9">R83</text>
<text x="204.5" y="63.7">47K</text>
<text x="76.5" y="70.8">R188</text>
<text x="76.5" y="69">R187</text>
<text x="87.1" y="70.8">0R</text>
<text x="87.1" y="69">0R</text>
<text x="51.6" y="83.2">D23</text>
<text x="62.2" y="83.2">D24</text>
<text x="193.8" y="88.6">C78</text>
<text x="199.1" y="88.6">100nF</text>
<text x="47.7" y="91.2" transform="rotate(-90 47.7 91.2)">ESDPSA0402V05</text>
<text x="58.4" y="91.2" transform="rotate(-90 58.4 91.2)">ESDPSA0402V05</text>
<text x="209.8" y="90.3">C79</text>
<text x="215.1" y="90.3">100nF</text>
<text x="88.9" y="99.2">R135</text>
<text x="99.6" y="99.2">47K</text>
<text x="37.3" y="102.8">C59</text>
<text x="42.7" y="102.8">100nF</text>
<text x="65.8" y="104.6">R82</text>
<text x="65.8" y="106.3">10K</text>
<text x="222.2" y="111.7">R175</text>
<text x="232.9" y="111.7">0R</text>
<text x="53.3" y="117">U9</text>
<text x="53.3" y="118.8">74LVC1G07GW</text>
<text x="218.7" y="115.2">L12 90R 280mA</text>
<text x="115.6" y="124.1">J12</text>
<text x="115.6" y="125.9">AS0BC21-S40BE-7H</text>
<text x="199.1" y="125.9">D47</text>
<text x="209.8" y="125.9">D44</text>
<text x="222.2" y="125.9">R174</text>
<text x="232.9" y="125.9">0R</text>
<text x="87.1" y="127.7">C102</text>
<text x="87.1" y="129.5">10uF</text>
<text x="97.8" y="127.7">C103</text>
<text x="97.8" y="129.5">100nF</text>
<text x="195.3" y="133.9" transform="rotate(-90 195.3 133.9)">ESDPSA0402V05</text>
<text x="205.9" y="133.9" transform="rotate(-90 205.9 133.9)">ESDPSA0402V05</text>
<text x="65.8" y="154.3">R100</text>
<text x="144" y="154.3">R90</text>
<text x="65.8" y="156.1">47K</text>
<text x="144" y="156.1">47K</text>
<text x="179.6" y="157.9">MH1</text>
<text x="179.6" y="159.7">2E0BC21-A40TP-7H</text>
<text x="35.6" y="172.1">R200</text>
<text x="46.2" y="172.1">1K</text>
<text x="65.8" y="168.6">Q22</text>
<text x="65.8" y="170.3">2SK3018</text>
<text x="112" y="172.1">R201</text>
<text x="122.7" y="172.1">1K</text>
<text x="144" y="168.6">Q21</text>
<text x="144" y="170.3">2SK3018</text>
</g>
<g font-size="1.6" fill="#800000">
<text x="87.1" y="53">10V,X5R</text>
<text x="97.8" y="53">16V,X7R</text>
<text x="87.1" y="54.8">C0603</text>
<text x="97.8" y="54.8">C0402</text>
<text x="56.9" y="63.7">1%</text>
<text x="56.9" y="65.4">R0402</text>
<text x="71.1" y="61.9">1%</text>
<text x="71.1" y="63.7">R0402</text>
<text x="195.6" y="65.4">1%</text>
<text x="204.5" y="65.4">1%</text>
<text x="195.6" y="67.2">R0402</text>
<text x="204.5" y="67.2">R0402</text>
<text x="51.6" y="86.8">D0402</text>
<text x="62.2" y="86.8">D0402</text>
<text x="192" y="90.3">C0402</text>
<text x="199.1" y="90.3">16V,X7R</text>
<text x="208" y="92.1">C0402</text>
<text x="215.1" y="92.1">16V,X7R</text>
<text x="88.9" y="101">R0402</text>
<text x="99.6" y="101">1%</text>
<text x="35.6" y="104.6">C0402</text>
<text x="42.7" y="104.6">16V,X7R</text>
<text x="65.8" y="108.1">5%</text>
<text x="65.8" y="109.9">R0402</text>
<text x="222.2" y="113.5">R0402</text>
<text x="232.9" y="113.5">5%</text>
<text x="53.3" y="120.6">SOT353</text>
<text x="218.7" y="124.1">L2012 DLW21SN900HQ2L</text>
<text x="87.1" y="131.2">10V,X5R</text>
<text x="97.8" y="131.2">16V,X7R</text>
<text x="115.6" y="127.7">CON_MINIPEX_067_SMT_RA_M2_KEYE_C</text>
<text x="199.1" y="129.5">D0402</text>
<text x="209.8" y="129.5">D0402</text>
<text x="222.2" y="127.7">R0402</text>
<text x="232.9" y="127.7">5%</text>
<text x="87.1" y="133">C0603</text>
<text x="97.8" y="133">C0402</text>
<text x="65.8" y="157.9">1%</text>
<text x="65.8" y="159.7">R0402</text>
<text x="144" y="157.9">1%</text>
<text x="144" y="159.7">R0402</text>
<text x="179.6" y="161.5">PTH_4_2MM_5D8</text>
<text x="35.6" y="173.9">R0402</text>
<text x="46.2" y="173.9">5%</text>
<text x="65.8" y="172.1">SOT-323-3</text>
<text x="112" y="173.9">R0402</text>
<text x="122.7" y="173.9">5%</text>
<text x="144" y="172.1">SOT-323-3</text>
<text x="230.8" y="202.7">A3</text>
<text x="253" y="202.2">08 M.2 Key-E</text>
<text x="284.1" y="202.7">V2.0</text>
</g>
<g font-size="1.6" fill="#004080">
<text x="116.5" y="59.4">3.3V</text>
<text x="116.5" y="57.6">3.3V</text>
<text x="141.2" y="57.4" transform="rotate(-90 141.2 57.4)">SH2</text>
<text x="143" y="57.4" transform="rotate(-90 143 57.4)">SH1</text>
<text x="153.3" y="59.4">RSVD/REFCLKp1</text>
<text x="153.3" y="57.6">RSVD/REFCLKn1</text>
<text x="162.7" y="55.8">GND</text>
<text x="116.5" y="64.7">UIM_SWP/PERST1#</text>
<text x="116.5" y="63">UIM_POWER_SNK/CLKREQ1#</text>
<text x="116.5" y="61.2">UIM_POWER_SRC/GPIO1/PEWAKE1#</text>
<text x="156.3" y="64.7">RSVD/PERp1</text>
<text x="156.3" y="63">RSVD/PERn1</text>
<text x="162.7" y="61.2">GND</text>
<text x="116.5" y="71.8">I2C_DATA(I/O)(0/1.8V)</text>
<text x="116.5" y="70.1">I2C_CLK(O)(0/1.8V)</text>
<text x="116.5" y="68.3">ALERT#(I)(0/1.8V)</text>
<text x="116.5" y="66.5">RSVD</text>
<text x="156.5" y="70.1">RSVD/PETp1</text>
<text x="156.5" y="68.3">RSVD/PETn1</text>
<text x="162.7" y="71.8">GND</text>
<text x="162.7" y="66.5">GND</text>
<text x="116.5" y="77.2">PERST0#(O)(0/3.3V)</text>
<text x="116.5" y="75.4">W_DISABLE2#(O)(0/3.3V)</text>
<text x="116.5" y="73.6">W_DISABLE1#(O)(0/3.3V)</text>
<text x="148.5" y="73.6">PEWAKE0#(I/O)(0/3.3V)</text>
<text x="148.8" y="75.4">CLKREQ0#(I/O)(0/3.3V)</text>
<text x="162.7" y="77.2">GND</text>
<text x="116.5" y="82.5">COEX2(I/O)(0/1.8V)</text>
<text x="116.5" y="80.7">COEX1(I/O)(0/1.8V)</text>
<text x="116.5" y="79">SUSCLK(32kHz) (O)(0/3.3V)</text>
<text x="158.2" y="80.7">REFCLKp0</text>
<text x="158.2" y="79">REFCLKn0</text>
<text x="162.7" y="82.5">GND</text>
<text x="116.5" y="89.6">VENDOR_DEFINED1</text>
<text x="116.5" y="87.8">VENDOR_DEFINED2</text>
<text x="116.5" y="86.1">VENDOR_DEFINED3</text>
<text x="116.5" y="84.3">COEX3(I/O)(0/1.8V)</text>
<text x="161.2" y="86.1">PERp0</text>
<text x="161.2" y="84.3">PERn0</text>
<text x="161.4" y="89.6">PETn0</text>
<text x="162.7" y="87.8">GND</text>
<text x="116.5" y="95">UART_TXD(O)(0/1.8V)</text>
<text x="116.5" y="93.2">UART_CTS(I)(0/1.8V)</text>
<text x="116.5" y="91.4">UART_RTS(O)(0/1.8V)</text>
<text x="161.4" y="91.4">PETp0</text>
<text x="162.7" y="93.2">GND</text>
<text x="116.5" y="107.4">GND</text>
<text x="116.5" y="105.6">UART_WAKE#(I)(0/3.3V)</text>
<text x="116.5" y="103.8">UART_RXD(I)(0/1.8V)</text>
<text x="147.1" y="102.1">SDIO_RESET#(O)(0/1.8V)</text>
<text x="147.2" y="107.4">SDIO_DATA2(I/O)(0/1.8V)</text>
<text x="147.2" y="105.6">SDIO_DATA3(I/O)(0/1.8V)</text>
<text x="148.4" y="103.8">SDIO_WAKE#(I)(0/1.8V)</text>
<text x="45.3" y="112.7">A</text>
<text x="51.4" y="112.7">Y</text>
<text x="52.3" y="111" transform="rotate(-90 52.3 111)">VCC</text>
<text x="116.5" y="112.7">PCM_IN/I2S_SD_IN(I)(0/1.8V)</text>
<text x="116.5" y="111">PCM_OUT/I2S_SD_OUT(O)(0/1.8V)</text>
<text x="116.5" y="109.2">LED2#(I)(OD)</text>
<text x="147.2" y="111">SDIO_DATA0(I/O)(0/1.8V)</text>
<text x="147.2" y="109.2">SDIO_DATA1(I/O)(0/1.8V)</text>
<text x="148.8" y="112.7">SDIO_CMD(I/O)(0/1.8V)</text>
<text x="48.8" y="116.5" transform="rotate(-90 48.8 116.5)">NC</text>
<text x="52.3" y="116.5" transform="rotate(-90 52.3 116.5)">GND</text>
<text x="116.5" y="119.8">3.3V</text>
<text x="116.5" y="118.1">LED1# (I)(OD)</text>
<text x="116.5" y="116.3">PCM_CLK/I2S_SCK(I/O)(0/1.8V)</text>
<text x="116.5" y="114.5">PCM_SYNC/I2S_WS(I/O)(0/1.8V)</text>
<text x="150.2" y="114.5">SDIO_CLK(O)(0/1.8V)</text>
<text x="160" y="119.8">USB_D+</text>
<text x="160.4" y="118.1">USB_D-</text>
<text x="162.7" y="116.3">GND</text>
<text x="116.5" y="121.6">3.3V</text>
<text x="162.7" y="121.6">GND</text>
</g>
<g font-size="1.6" fill="#f00">
<text x="24.6" y="69.9">[2,7,13]</text>
<text x="24.6" y="71.7">[2,7,13]</text>
<text x="28.3" y="68.1">[3]</text>
<text x="32" y="68.1">M2_E_ALERT</text>
<text x="32" y="69.9">I2C2_SCL</text>
<text x="32" y="71.7">I2C2_SDA</text>
<text x="96.3" y="68.8">I2C2_M2_SCL</text>
<text x="96.3" y="70.6">I2C2_M2_SDA</text>
<text x="28.3" y="77">[4]</text>
<text x="32" y="77">PCIE0_RST</text>
<text x="92.8" y="77.7">SUSCLK_32KHZ_BUF</text>
<text x="96.3" y="72.3">W_DISABLE1</text>
<text x="96.3" y="74.1">W_DISABLE2</text>
<text x="231.1" y="73.4">PCIE_WAKE</text>
<text x="231.1" y="75.2">PCIE0_CLKREQ</text>
<text x="242.5" y="73.4">[4]</text>
<text x="245.4" y="75.2">[4]</text>
<text x="231.1" y="78.8">PCIE0_CLK_N</text>
<text x="231.1" y="80.6">PCIE0_CLK_P</text>
<text x="243.8" y="80.6">[4]</text>
<text x="243.9" y="78.8">[4]</text>
<text x="179.9" y="88.3">AP_PET0_N</text>
<text x="231.1" y="84.1">PCIE0_RX0_M2_N</text>
<text x="231.1" y="85.9">PCIE0_RX0_M2_P</text>
<text x="231.1" y="89.4">PCIE0_TX0_AP_N</text>
<text x="246.4" y="89.4">[4]</text>
<text x="246.6" y="85.9">[4]</text>
<text x="246.8" y="84.1">[4]</text>
<text x="79.8" y="91.2">[2]</text>
<text x="79.8" y="94.8">[2]</text>
<text x="79.8" y="93">[2]</text>
<text x="83.6" y="91.2">UART0_RTS</text>
<text x="83.6" y="94.8">UART0_TXD</text>
<text x="83.6" y="93">UART0_CTS</text>
<text x="179.9" y="90.1">AP_PET0_P</text>
<text x="231.1" y="91.2">PCIE0_TX0_AP_P</text>
<text x="246.3" y="91.2">[4]</text>
<text x="76.3" y="105.4">[3]</text>
<text x="79.8" y="103.7">[2]</text>
<text x="80" y="105.4">BT_M2_WAKE_AP</text>
<text x="83.6" y="103.7">UART0_RXD</text>
<text x="17.6" y="112.6">[4]</text>
<text x="21.3" y="112.6">SUSCLK_32KHZ</text>
<text x="79.8" y="110.8">[3]</text>
<text x="79.8" y="112.6">[3]</text>
<text x="83.6" y="110.8">I2S1_SDOUT</text>
<text x="83.6" y="112.6">I2S1_SDIN</text>
<text x="79.8" y="116.1">[3]</text>
<text x="79.8" y="114.3">[3]</text>
<text x="83.6" y="116.1">I2S1_SCLK</text>
<text x="83.6" y="114.3">I2S1_LRCK</text>
<text x="181.7" y="116.8">M2_USB2_AP_N</text>
<text x="181.7" y="118.6">M2_USB2_AP_P</text>
<text x="250.7" y="117.9">USB2_AP_N</text>
<text x="250.7" y="119.7">USB2_AP_P</text>
<text x="261.7" y="119.7">[3]</text>
<text x="261.9" y="117.9">[3]</text>
<text x="73.2" y="161.2">W_DISABLE2</text>
<text x="151.5" y="161.2">W_DISABLE1</text>
<text x="17.6" y="173">[3]</text>
<text x="21.3" y="173">BT_M2_EN</text>
<text x="50.1" y="171.9">BT_EN</text>
<text x="87" y="173">[3]</text>
<text x="90.7" y="173">W_DISABLE1_CTRL</text>
<text x="126.6" y="171.9">WiFi_EN</text>
</g>
<g font-size="1.6" fill="#800040">
<text x="51.6" y="85">5V</text>
<text x="62.2" y="85">5V</text>
<text x="199.1" y="127.7">5V</text>
<text x="209.8" y="127.7">5V</text>
</g>
<g font-size="1.3">
<text x="30.8" y="1.3">5</text>
<text x="88.8" y="1.3">4</text>
<text x="146.9" y="1.3">3</text>
<text x="205" y="1.3">2</text>
<text x="263.1" y="1.3">1</text>
<text x=".5" y="28.4">D</text>
<text x="292.6" y="28.4">D</text>
<text x=".5" y="79.5">C</text>
<text x="292.6" y="79.5">C</text>
<text x=".5" y="130.6">B</text>
<text x="292.6" y="130.6">B</text>
<text x=".5" y="181.7">A</text>
<text x="292.6" y="181.7">A</text>
<text x="30.8" y="207.4">5</text>
<text x="88.8" y="207.4">4</text>
<text x="146.9" y="207.4">3</text>
<text x="205" y="207.4">2</text>
<text x="263.1" y="207.4">1</text>
</g>
</svg>
